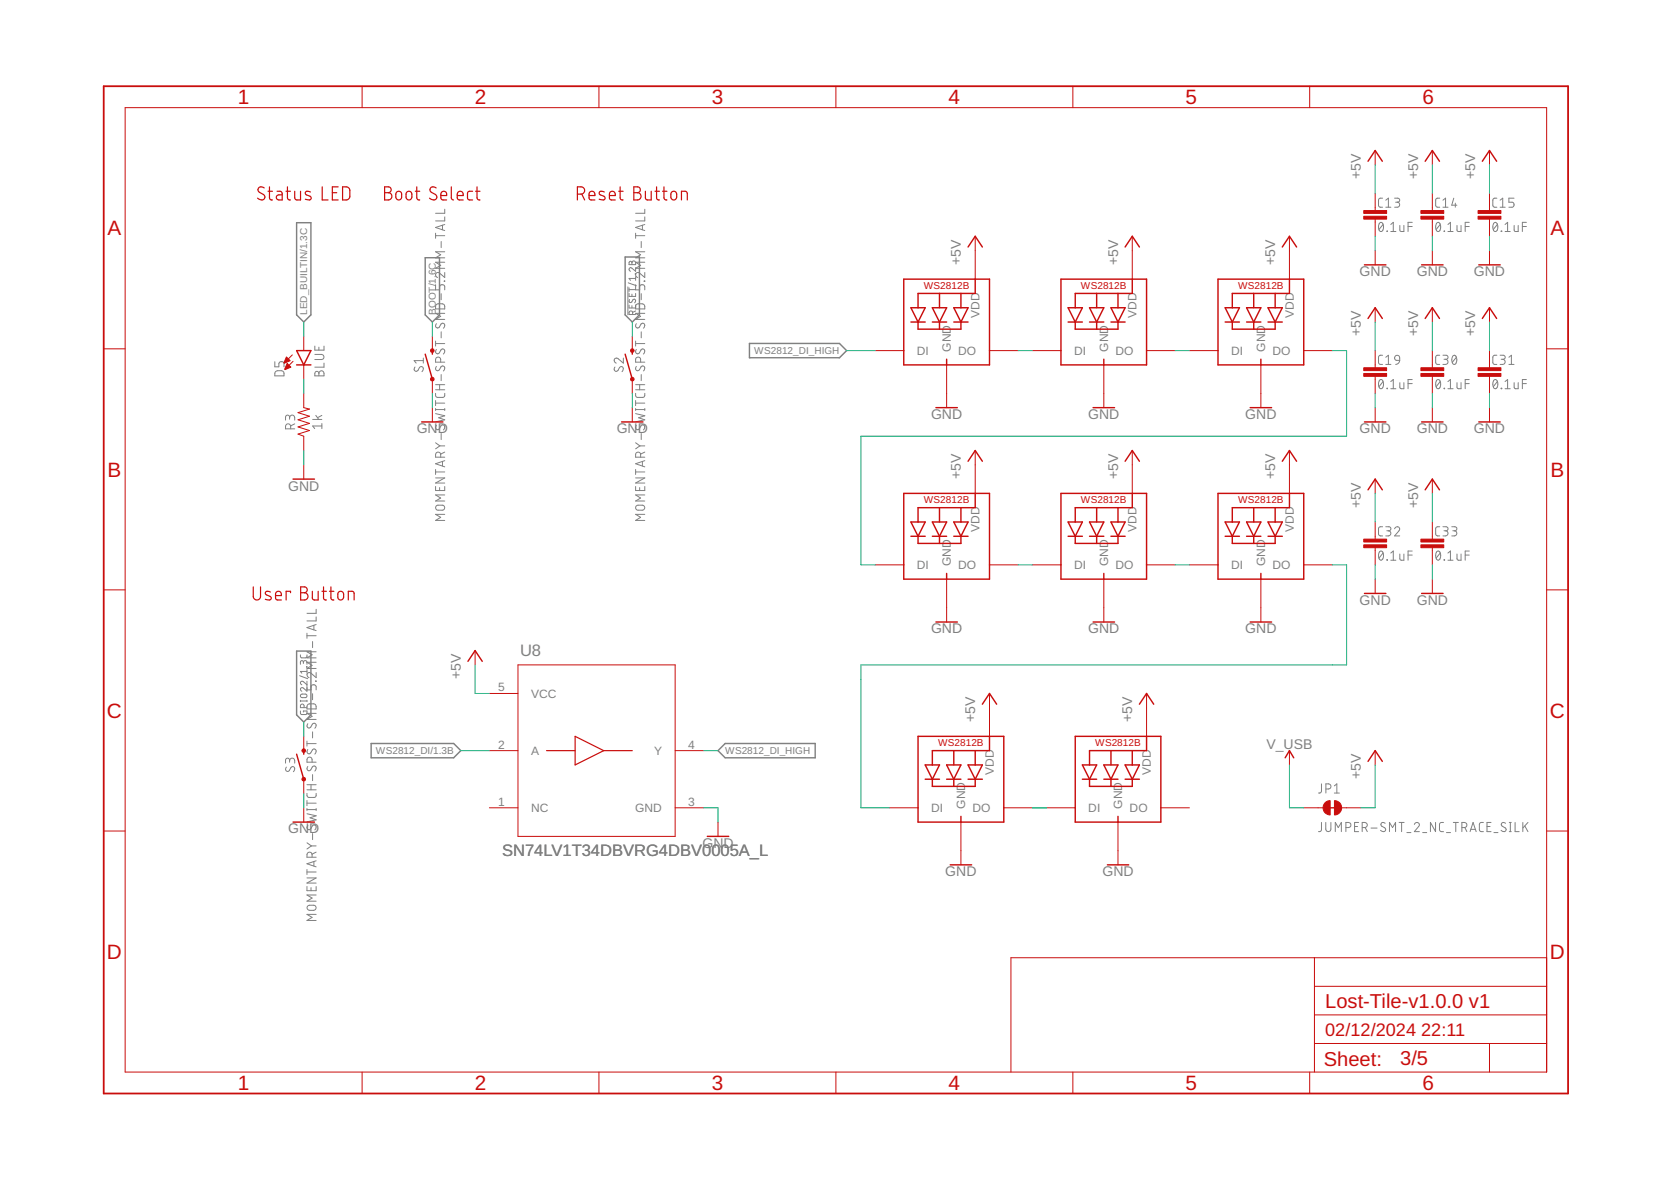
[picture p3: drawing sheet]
<svg xmlns="http://www.w3.org/2000/svg" width="297mm" height="210mm" viewBox="0 0 297 210" stroke-linecap="round" stroke-linejoin="round" font-family="sans-serif">
<g fill="none" stroke="#808080" stroke-width=".18">
<path d="M79.1 38.5v.8h-1.7M79.1 37.2v.7h-1.7M79.1 39.9l-1.7 .5 1.7 .6M114.6 37.2v.7h-1.6M114.6 38.5v.8h-1.6M114.6 39.9l-1.6 .5 1.6 .6M245.2 39.6l.3-.1a.97 .97 0 0 1 0 1.6 1 1 0 0 1-.3-1.5zM245.8 35.2h-.5l-.3 .4 .1 1 .2 .2h.5M245.9 39.9l-.8 .9M246.3 36.8h.9M246.3 35.6l.5-.4v1.6M247.2 39.9l.5-.4v1.6"/>
<path d="M247.9 35.2h.6a.36 .36 0 0 1 .3 .4 .36 .36 0 0 1-.3 .3h-.4M248.4 35.9a.44 .44 0 0 1 .4 .5 .44 .44 0 0 1-.4 .4h-.5M251 39.5h-.7v1.6M255.4 39.6l.3-.1a.97 .97 0 0 1 0 1.6 1 1 0 0 1-.3-1.5zM255.9 35.2h-.5l-.2 .4v1l.2 .2h.5M256 39.9l-.7 .9M256.5 36.8h.9M256.5 35.6l.5-.4v1.6M257.4 39.9l.4-.4v1.6M258.4 35.2l-.3 1.3h.9M258.7 36.1v.7M261.2 39.5h-.7v1.6"/>
<path d="M265.6 39.6l.2-.1a.97 .97 0 0 1 0 1.6 1 1 0 0 1-.2-1.5zM266.1 35.2h-.5l-.2 .4v1l.2 .2h.5M266.2 39.9l-.7 .9M266.7 36.8h.9M266.7 35.6l.4-.4v1.6M267.5 39.9l.5-.4v1.6M269.1 35.2h-.9v.7h.6a.45 .45 0 0 1 .3 .5 .45 .45 0 0 1-.3 .4h-.6M271.3 39.5h-.7v1.6M77.4 50.6v.9h.7v-.5a.46 .46 0 0 1 .5-.4 .46 .46 0 0 1 .5 .4v.5M77.4 41.9h1.7M77.4 41.4v1M77.6 54.1a1.49 1.49 0 0 1 1.2-.1l.2 .3 .1 .6h-1.7z"/>
<path d="M77.6 57.5l-.1 .2a.38 .38 0 0 0 .1 .5 .38 .38 0 0 0 .5-.1l.3-.5a.41 .41 0 0 1 .6 0 .41 .41 0 0 1 0 .6l-.2 .1M78.4 42.9v1.1M78.4 52.2v1.1M78.4 59v1M78.7 40v.9M79 49.9l.1 .1zM79.1 48.4v.9l-1-.7a.44 .44 0 0 0-.6 .1 .44 .44 0 0 0 .3 .6M79.1 55.7h-1.7l.9 .5-.9 .6h1.7M79.1 46.6h-1.7l.9 .6-.9 .5h1.7M79.1 44.7h-1.7l.9 .6-.9 .5h1.7M111.6 51v5M111.7 50.3l1.4 .5"/>
<path d="M111.8 52.2v.5h1.2v-.5M111.8 51.2v.6M111.8 54.2v.5h1.2M111.8 51.5h1.2M111.9 53.2l-.1 .4 .3 .2 .2-.1 .2-.4a.32 .32 0 0 1 .5 .1 .32 .32 0 0 1-.2 .4M111.9 46.5l.2-.1 .2 .3 .2-.3h.2l.2 .2 .1 .4h-1.2zM112.3 46.7v.3M112.3 52.3v.4M112.3 54.3v.4M112.5 55.9l-.1-.6h-.5l-.1 .6h1.2M112.9 48.7h.1zM113 54.2v.7h1.6l-.1-.8-1.1-.1a.43 .43 0 0 0-.4 .4"/>
<path d="M113 50.6v.9h.7v-.5a.46 .46 0 0 1 .5-.4 .46 .46 0 0 1 .4 .4v.5M113 47.6v.6l-.7-.5a.32 .32 0 0 0-.5 .1 .32 .32 0 0 0 .3 .4M113 41.4v1M113 49.2v.6M113 41.9h1.6M113 55.3l-.5 .2M113 49.5h-1.2l.3 .3M113.1 57.5a.41 .41 0 0 0-.1 .6 .41 .41 0 0 0 .7 0l.2-.5a.41 .41 0 0 1 .7 0 .41 .41 0 0 1-.1 .6l-.1 .1M114 42.9v1.1M114 52.2v1.1M114 59v1M114.2 40v.9"/>
<path d="M114.5 49.9l.1 .1zM114.6 48.4v.9l-.9-.7a.44 .44 0 0 0-.7 .1 .44 .44 0 0 0 .3 .6M114.6 55.7h-1.6l.9 .5-.9 .6h1.6M114.6 46.6h-1.6l.9 .6-.9 .5h1.6M114.6 44.7h-1.6l.9 .6-.9 .5h1.6M246.5 41.1h.1zM247.2 41.1h.9M248.8 40.1l.1 .9 .2 .1h.5v-1M250.3 40.3h.7M256.7 41.1h.1zM257.4 41.1h.9M259 40.1v.9l.2 .1h.5v-1"/>
<path d="M260.5 40.3h.7M266.8 41.1h.2zM267.5 41.1h1M269.2 40.1v.9l.2 .1h.5v-1M270.6 40.3h.7M48.9 64.3v.9h.7v-.6a.47 .47 0 0 1 .4-.3 .47 .47 0 0 1 .5 .3v.6M49 66a1.3 1.3 0 0 1 1.2-.1l.3 .3v.6h-1.6zM51.5 74.2a.46 .46 0 0 1 .4-.4 .46 .46 0 0 1 .5 .4v.5M51.5 74.5v-.4a.36 .36 0 0 0-.4-.3 .36 .36 0 0 0-.3 .3v.6M51.7 76.2v-.4a.46 .46 0 0 0-.5-.5 .46 .46 0 0 0-.4 .5v.4h1.6M52.4 75.3l-.7 .4M55.6 74.5h1.6"/>
<path d="M56 63h1.1a.46 .46 0 0 1 .5 .4 .46 .46 0 0 1-.5 .5h-1.1M56 61.5v.7h1.6v-.7M56.1 66.1l.4-.1 .2 .4a.46 .46 0 0 1 .4-.5 .46 .46 0 0 1 .5 .5v.4h-1.6zM56.1 73.8l.6 .7M56.7 61.7v.5M56.7 66.4v.4M57.2 75.7h-1.6l.3 .5M57.2 75.3v.9M57.2 73.8l-.7 .4M57.6 64.5v.8h-1.6M73.8 65.2l-.1 .2a.38 .38 0 0 0 .1 .5 .38 .38 0 0 0 .5-.1l.3-.5a.41 .41 0 0 1 .6 0 .41 .41 0 0 1-.1 .6l-.1 .2M75.2 64.1h-1.6l.4 .4"/>
<path d="M75.2 63.6v.9M77.4 69.9v.5l.4 .2h1l.2-.2 .1-.5M77.4 72.8h1.7M77.4 71.6h1.7M77.4 69.3h1.7M77.4 68.4h1.7M77.4 61.1h1.7M77.4 60.6v.9M77.4 71.2v.9M77.4 72.6v.4M77.4 78.7l.8 .5M77.4 73.5l1.7 .4-1.1 .4 1.1 .3-1.7 .4"/>
<path d="M77.6 75.6l-.2 .5 .4 .3 .2-.1 .4-.6a.41 .41 0 0 1 .6-.1 .41 .41 0 0 1 0 .7l-.2 .1M77.6 65.1l-.1 .2a.38 .38 0 0 0 .1 .5 .38 .38 0 0 0 .5-.1l.3-.5a.41 .41 0 0 1 .6 0 .41 .41 0 0 1 0 .6l-.2 .1M77.6 62.1l-.2 .6 .4 .2 .2-.1 .4-.6a.38 .38 0 0 1 .5-.1 .38 .38 0 0 1 .1 .5l-.2 .3M78.1 68.4v.9M78.2 79.2h.9M78.2 79.2l-.8 .6M78.3 64.4v-.5a.46 .46 0 0 0-.4-.4 .46 .46 0 0 0-.5 .4v.5h1.7M78.4 66.6v1M78.4 77v1.1M79.1 72.6v.4M109.3 65.2a.41 .41 0 0 0-.1 .6 .41 .41 0 0 0 .7 0l.2-.5a.41 .41 0 0 1 .6 0 .41 .41 0 0 1 0 .6l-.1 .2M110.8 63.6v.9l-.9-.7a.44 .44 0 0 0-.7 .1 .44 .44 0 0 0 .3 .6"/>
<path d="M113 69.9v.5l.3 .2h1.1l.2-.2v-.5M113 60.6v.9M113 71.2v.9M113 72.6v.4M113 78.7l.7 .5M113 73.5l1.6 .4-1.1 .4 1.1 .3-1.6 .4M113 72.8h1.6M113 71.6h1.6M113 69.3h1.6M113 68.4h1.6M113 61.1h1.6M113.1 75.6a.41 .41 0 0 0-.1 .6 .41 .41 0 0 0 .6 .1l.3-.6a.41 .41 0 0 1 .7-.1 .41 .41 0 0 1-.1 .7l-.1 .1"/>
<path d="M113.1 65.1a.41 .41 0 0 0-.1 .6 .41 .41 0 0 0 .7 0l.2-.5a.41 .41 0 0 1 .7 0 .41 .41 0 0 1-.1 .6l-.1 .1M113.1 62.1l-.1 .6 .3 .2 .3-.1 .4-.7a.42 .42 0 0 1 .6 .1 .42 .42 0 0 1-.1 .6l-.1 .1M113.7 68.4v.9M113.7 79.2l-.7 .6M113.7 79.2h.9M113.9 64.4v-.5a.44 .44 0 0 0-.5-.4 .44 .44 0 0 0-.4 .4v.5h1.6M114 66.6v1M114 77v1.1M114.6 72.6v.4M245.2 67.6l.3-.1a.97 .97 0 0 1 0 1.6 1.02 1.02 0 0 1-.3-1.5zM245.8 63.1l-.5 .1-.3 .3 .1 1 .2 .2 .5 .1M245.9 67.8l-.8 .9"/>
<path d="M246.3 63.5l.5-.4v1.7M246.3 64.8h.9M246.5 69l.1 .1zM247.2 67.8l.5-.3v1.6M247.2 69.1h.9M248.1 63.3l.3-.2a.44 .44 0 0 1 .4 .5v.5l-.7-.1-.2-.3zM248.8 64.1a.74 .74 0 0 1-.7 .7M248.8 68l.1 .9 .2 .2h.5v-1.1M250.3 68.2h.7M251 67.5h-.7v1.6M255.4 67.6l.3-.1a.97 .97 0 0 1 0 1.6 1.02 1.02 0 0 1-.3-1.5zM255.9 63.1l-.5 .1-.2 .3v1l.2 .2 .5 .1"/>
<path d="M256 67.8l-.7 .9M256.5 63.1h.5a.36 .36 0 0 1 .4 .4 .36 .36 0 0 1-.4 .4h-.3M256.7 69l.1 .1zM257 63.9a.46 .46 0 0 1 .4 .4 .46 .46 0 0 1-.4 .5h-.5M257.4 67.8l.4-.3v1.6M257.4 69.1h.9M258.3 63.2l.2-.1a.97 .97 0 0 1 0 1.7 1.02 1.02 0 0 1-.2-1.6zM258.9 63.5l-.8 .9M259 68v.9l.2 .2h.5v-1.1M260.5 68.2h.7M261.2 67.5h-.7v1.6M265.6 67.6l.2-.1a.97 .97 0 0 1 0 1.6 1.02 1.02 0 0 1-.2-1.5z"/>
<path d="M266.1 63.1l-.5 .1-.2 .3v1l.2 .2 .5 .1M266.2 67.8l-.7 .9M266.7 63.1h.5a.36 .36 0 0 1 .4 .4 .36 .36 0 0 1-.4 .4h-.4M266.8 69l.2 .1zM267.1 63.9a.46 .46 0 0 1 .5 .4 .46 .46 0 0 1-.5 .5h-.4M267.5 67.8l.5-.3v1.6M267.5 69.1h1M268.2 64.8h.9M268.2 63.5l.5-.4v1.7M269.2 68v.9l.2 .2h.5v-1.1M270.6 68.2h.7M271.3 67.5h-.7v1.6"/>
<path d="M77.4 86.5v.7h1.7v-.7M77.4 84.9h1.7l-1.7 1h1.7M77.4 83.9h1.7M77.4 83.4v.9M77.6 89.9l1-.1a.44 .44 0 0 1 .5 .4 .44 .44 0 0 1-.5 .5h-.7a.45 .45 0 0 1-.4-.3 .45 .45 0 0 1 .1-.5zM78.1 86.7v.5M78.3 81.3v-.5a.46 .46 0 0 0-.4-.5 .46 .46 0 0 0-.5 .5v.5h1.7M78.7 82v.8M79.1 91.4h-1.7l.9 .5-.9 .6h1.7M79.1 88h-1.7l.9 .5-.9 .5h1.7M79.1 81.9l-1.7 .5 1.7 .6M79.1 80.3l-.8 .4"/>
<path d="M113 86.5v.7h1.6v-.7M113 83.4v.9M113 84.9h1.6l-1.6 1h1.6M113 83.9h1.6M113.1 89.9l1.1-.1a.44 .44 0 0 1 .4 .4 .44 .44 0 0 1-.4 .5h-.8a.44 .44 0 0 1-.4-.3 .44 .44 0 0 1 .1-.5zM113.7 86.7v.5M113.9 81.3v-.5a.44 .44 0 0 0-.5-.5 .44 .44 0 0 0-.4 .5v.5h1.6M114.2 82v.8M114.6 91.4h-1.6l.9 .5-.9 .6h1.6M114.6 88h-1.6l.9 .5-.9 .5h1.6M114.6 81.9l-1.6 .5 1.6 .6M114.6 80.3l-.7 .4"/>
<path d="M245.2 98l.3-.1a.97 .97 0 0 1 0 1.7 1.03 1.03 0 0 1-.3-1.6zM245.8 93.6h-.5l-.3 .4 .1 1 .2 .2h.5M245.9 98.3l-.8 .9M246.3 93.6h.6a.36 .36 0 0 1 .3 .4 .36 .36 0 0 1-.3 .3h-.4M246.5 99.5l.1 .1zM246.8 94.3a.46 .46 0 0 1 .4 .5 .46 .46 0 0 1-.4 .4h-.5M247.2 98.3l.5-.4v1.7M247.2 99.6h.9M247.9 94a.45 .45 0 0 1 .6-.4 .45 .45 0 0 1 .2 .7l-.8 .9h.9M248.8 98.5l.1 .9 .2 .2h.5v-1.1M250.3 98.7h.7M251 97.9h-.7v1.7"/>
<path d="M255.4 98l.3-.1a.97 .97 0 0 1 0 1.7 1.03 1.03 0 0 1-.3-1.6zM255.9 93.6h-.5l-.2 .4v1l.2 .2h.5M256 98.3l-.7 .9M256.5 93.6h.5a.36 .36 0 0 1 .4 .4 .36 .36 0 0 1-.4 .3h-.3M256.7 99.5l.1 .1zM257 94.3a.46 .46 0 0 1 .4 .5 .46 .46 0 0 1-.4 .4h-.5M257.4 98.3l.4-.4v1.7M257.4 99.6h.9M258.1 93.6h.5a.36 .36 0 0 1 .4 .4 .36 .36 0 0 1-.4 .3h-.3M258.5 94.3a.46 .46 0 0 1 .5 .5 .46 .46 0 0 1-.5 .4h-.4M259 98.5v.9l.2 .2h.5v-1.1M260.5 98.7h.7"/>
<path d="M261.2 97.9h-.7v1.7M53.4 116.4v.4l.3 .1h.7l.2-.5M53.9 117.7l.3-.3 .3 .1 .1 .2M53.9 117.9v-.3l-.3-.2-.2 .2v.5M54.5 118.5l.1 .1zM54.6 112.5v1M54.6 117.7v.4M54.6 119v.7M54.6 117.7l.9 .6-.9 .5h1.6M54.6 117.7h1.6M54.6 113h1.6M54.6 119.3h-1.2l.3 .4"/>
<path d="M55.6 114v1.1M55.8 111.1v.9M56.2 119.5v.9l-.9-.7a.45 .45 0 0 0-.7 .1 .45 .45 0 0 0 .3 .6M56.2 108.3v.7h-1.6M56.2 109.6v.8h-1.6M56.2 115.8h-1.6l.9 .6-.9 .5h1.6M56.2 111l-1.6 .5 1.6 .6M50.9 136.3l-.1 .5 .1 .2 .2 .1 .3-.1 .3-.6a.38 .38 0 0 1 .5-.1 .38 .38 0 0 1 .2 .5l-.2 .4M51.5 135.2a.46 .46 0 0 1 .4-.5 .46 .46 0 0 1 .5 .5v.4M51.5 135.5v-.4a.36 .36 0 0 0-.4-.4 .36 .36 0 0 0-.3 .4v.5M53.3 120.1l1.4 .5M53.4 126.4l.1 .6 1-.1 .1-.5h-.7v.2"/>
<path d="M53.4 124.5v.2M53.4 124.6h1.2M53.5 123.5l.9-.1 .2 .3-.2 .3h-.8l-.2-.3zM53.7 121.7a.32 .32 0 0 1-.3-.5 .32 .32 0 0 1 .5 0l.7 .5M54.1 125.8l-.2-.6h-.4l-.1 .6h1.2M54.6 122.6h.7v-.5a.46 .46 0 0 1 .4-.4 .46 .46 0 0 1 .5 .4v.5M54.6 121.1v1.8l-.7-.6a.32 .32 0 0 0-.5 .1 .32 .32 0 0 0 .3 .5M54.6 124.5v.2M54.6 131.7v.9M54.6 139.5h1.6M54.6 132.2h1.6M54.7 136.2l-.1 .2a.38 .38 0 0 0 .1 .5 .38 .38 0 0 0 .5-.1l.3-.5a.41 .41 0 0 1 .6 0 .41 .41 0 0 1 0 .6l-.1 .2"/>
<path d="M54.7 133.2l-.1 .2a.37 .37 0 0 0 .1 .5 .37 .37 0 0 0 .5-.1l.3-.5a.38 .38 0 0 1 .5-.1 .38 .38 0 0 1 .2 .5l-.2 .3M54.7 128.6l-.1 .2a.38 .38 0 0 0 .1 .5 .38 .38 0 0 0 .5-.1l.3-.5a.41 .41 0 0 1 .6 0 .41 .41 0 0 1 0 .6l-.1 .1M54.7 125.2l.1-.1a1.49 1.49 0 0 1 1.3 .1l.1 .8h-1.6zM55.3 139.5v.9M55.5 135.5v-.5a.46 .46 0 0 0-.5-.4 .46 .46 0 0 0-.4 .4v.5h1.6M55.6 123.3v1.1M55.6 130.1v1M55.6 137.7v1M56.1 121l.1 .1zM56.2 126.8h-1.6l.9 .5-.9 .6h1.6M234.9 139.3v1.4l-.2 .2h-.3M237.2 139.7l.4-.4v1.6"/>
<path d="M54.6 141v.5l.3 .2h1.1l.2-.2v-.5M54.6 157.6v.7h1.6v-.7M54.6 142.3v.9M54.6 143.7v.4M54.6 154.5v.9M54.6 156h1.6l-1.6 1h1.6M54.6 155h1.6M54.6 149.8l.8 .5M54.6 144.6l1.6 .4-1.1 .4 1.1 .3-1.6 .4M54.6 143.9h1.6M54.6 142.7h1.6M54.6 140.4h1.6"/>
<path d="M54.7 146.7l-.1 .2a.38 .38 0 0 0 .1 .5 .38 .38 0 0 0 .5-.1l.3-.5a.41 .41 0 0 1 .6-.1 .41 .41 0 0 1 0 .7l-.1 .1M55.3 157.8v.5M55.4 150.3l-.8 .6M55.4 150.3h.8M55.5 152.4v-.5a.46 .46 0 0 0-.5-.5 .46 .46 0 0 0-.4 .5v.5h1.6M55.6 148.1v1.1M55.8 153.1v.8M56.2 159.1h-1.6l.9 .5-.9 .6h1.6M56.2 143.7v.4M56.2 153l-1.6 .5 1.6 .6M56.2 151.4l-.7 .4M234.9 146.2v1.4l-.2 .2h-.3"/>
<path d="M235.7 146.2v1.2a.46 .46 0 0 0 .4 .4 .46 .46 0 0 0 .5-.4v-1.2M235.7 140.2h.5a.46 .46 0 0 0 .4-.4 .46 .46 0 0 0-.4-.5h-.5v1.6M237.2 140.9h.9M237.4 147.8v-1.6l.5 .9 .5-.9v1.6M239.2 147.1h.5a.46 .46 0 0 0 .4-.5 .46 .46 0 0 0-.4-.4h-.5v1.6M240.8 146.9h.5M241.5 146.2h-.7v1.6h.7M242.1 147.1h.5a.46 .46 0 0 0 .5-.5 .46 .46 0 0 0-.5-.4h-.5v1.6M242.7 147.1l.4 .7M243.7 147.2h1.1M246.2 146.3l-.2-.1a.38 .38 0 0 0-.5 .1 .38 .38 0 0 0 .1 .6l.5 .2a.41 .41 0 0 1 .1 .6 .41 .41 0 0 1-.6 0l-.2-.1M247 147.8v-1.6l.5 .9 .6-.9v1.6"/>
<path d="M248.7 146.2h.9M249.2 146.2v1.6M250.1 148h.7M251.4 146.5a.44 .44 0 0 1 .6-.3 .44 .44 0 0 1 .2 .7l-.8 .9h.9M252.9 148h.7M255.2 146.2v1.6l-.9-1.6v1.6M256.6 146.2h-.5l-.2 .3v1.1l.2 .2h.5M257.1 148h.8M258.3 146.2h.9M258.8 146.2v1.6M259.9 147.1h.4a.46 .46 0 0 0 .5-.5 .46 .46 0 0 0-.5-.4h-.4v1.6M260.4 147.1l.4 .7"/>
<path d="M261.3 147.8l.6-1.6 .5 1.6M261.5 147.4h.8M263.7 146.2h-.5l-.2 .3v1.1l.2 .2h.5M264.3 146.9h.6M265 146.2h-.7v1.6h.7M265.6 148h.7M267.6 146.3l-.5-.1-.2 .3 .1 .3 .5 .3a.4 .4 0 0 1 .1 .6 .4 .4 0 0 1-.6 0l-.2-.1M268.3 147.8h.3M268.3 146.2h.3M268.5 146.2v1.6M269.3 146.2v1.6h.7M270.7 146.2v1.6"/>
<path d="M271.1 146.8l.5 1M271.6 146.2l-.9 1M54.7 161l.1-.1a1.49 1.49 0 0 1 1.3 .1l.1 .3-.1 .3a1.33 1.33 0 0 1-1.3 .2l-.1-.2a.41 .41 0 0 1 0-.6zM56.2 162.5h-1.6l.9 .5-.9 .6h1.6"/>
</g>
<path d="M52.7 39.6h2.6v16.4l-1.3 1.2-1.3-1.2zM75.6 45.8h2.5v10.2l-1.2 1.2-1.3-1.2zM111.1 45.7h2.6v10.3l-1.3 1.2-1.3-1.2zM133.2 61h16l1.3 1.3-1.3 1.3h-16zM52.7 115.7h2.6v11.4l-1.3 1.2-1.3-1.2zM66 132.1h14.6l1.3 1.3-1.3 1.3h-14.6zM127.6 133.4l1.3-1.3h16v2.6h-16z" fill="none" stroke="#808080" stroke-width=".25"/>
<g fill="none" stroke="#c90d0c" stroke-width=".21">
<path d="M47 33.4a.58 .58 0 0 0-.9-.1 .58 .58 0 0 0 0 .9l.7 .4a.58 .58 0 0 1 .1 .8 .58 .58 0 0 1-.9 0l-.2-.2M47.6 34h.8M47.9 33.2v2l.1 .2 .4 .1M49.3 34h.6l.3 .4v1.1h-.6a.46 .46 0 0 1-.5-.4 .46 .46 0 0 1 .5-.5h.6M50.8 34h.8M51.1 33.2v2l.1 .2 .4 .1M52.4 34v1.2l.1 .2 .3 .1h.6v-1.5M55.2 34.1a.62 .62 0 0 0-.9 .1v.3a1.23 1.23 0 0 1 1 .6l-.1 .3a.82 .82 0 0 1-.9 0M57.3 33.2v2.3h1M59.1 34.2h.8M60.1 33.2h-1v2.3h1M60.9 33.2h.8l.5 .5v1.4l-.5 .4h-.8z"/>
<path d="M68.4 33.2h.6a.52 .52 0 0 1 .5 .5 .52 .52 0 0 1-.5 .5 .65 .65 0 0 1 .7 .7 .65 .65 0 0 1-.7 .6h-.6zM68.4 34.2h.6M70.5 34.2l.5-.2a.47 .47 0 0 1 .4 .5v.5a.52 .52 0 0 1-.5 .5 .52 .52 0 0 1-.5-.5zM72.3 34.2l.5-.2a.92 .92 0 0 1 .2 1.5h-.4l-.4-.3v-.7zM73.8 34h.8M74.1 33.2v2l.2 .3h.3M77.5 33.4a.58 .58 0 0 0-.9-.1 .58 .58 0 0 0 .1 .9l.7 .4a.59 .59 0 0 1 .1 .8 .59 .59 0 0 1-.9 0l-.3-.2M78.4 34.8h1a.54 .54 0 0 0-.4-.8 .54 .54 0 0 0-.6 .5l.1 .9 .9 .1M80.2 33.2v2l.1 .2 .3 .1M81.3 34.8h1a.55 .55 0 0 0-.3-.8 .55 .55 0 0 0-.7 .5l.1 .9 .9 .1M84 34h-.7l-.2 .4 .1 1 .8 .1M84.5 34h.8"/>
<path d="M84.8 33.2v2l.1 .2 .4 .1M102.6 34.5h.7a.65 .65 0 0 0 .6-.6 .65 .65 0 0 0-.6-.7h-.7v2.3M103.4 34.5l.5 1M104.7 34.8h1a.54 .54 0 0 0-.3-.8 .54 .54 0 0 0-.7 .5l.1 .9 .9 .1M107.4 34.1a.61 .61 0 0 0-.9 .1l.1 .3a1.23 1.23 0 0 1 .9 .6 .32 .32 0 0 1-.3 .4l-.7-.1M108.3 34.8h1.1a.54 .54 0 0 0-.4-.8 .54 .54 0 0 0-.7 .5l.1 .9 1 .1M110 34h.8M110.2 33.2l.1 2.1 .2 .2h.3M112.7 33.2h.6a.52 .52 0 0 1 .5 .5 .52 .52 0 0 1-.5 .5 .65 .65 0 0 1 .7 .7 .65 .65 0 0 1-.7 .6h-.6zM112.7 34.2h.6M114.7 34v1.2l.1 .2 .3 .1h.7v-1.5M116.4 34h.8"/>
<path d="M116.7 33.2v2.1l.2 .2h.3M117.8 34h.8M118 33.2v2l.2 .2 .4 .1M119.4 34.2l.5-.2a.92 .92 0 0 1 .1 1.5h-.3l-.4-.3v-.7zM121.1 35.5v-1.5l.9 .1 .2 .3v1.1M45 104.3v1.7a.65 .65 0 0 0 .7 .6 .65 .65 0 0 0 .6-.6v-1.7M48.1 105.2a.61 .61 0 0 0-.9 .1v.3l.8 .4a.33 .33 0 0 1 .2 .4 .33 .33 0 0 1-.3 .2l-.7-.1M49 105.9h1a.54 .54 0 0 0-.3-.8 .54 .54 0 0 0-.7 .5l.1 .9 .9 .1M51.6 105.3v-.2h-.7v1.5M53.4 104.3h.7a.52 .52 0 0 1 .5 .5 .52 .52 0 0 1-.5 .5 .65 .65 0 0 1 .7 .7 .65 .65 0 0 1-.7 .6h-.7zM53.4 105.3h.7M55.5 105.1v1.3l.4 .2h.7v-1.5"/>
<path d="M57.2 105.1h.8M57.5 104.3v2.1l.2 .2h.3M58.6 105.1h.8M58.8 104.3v2.1l.3 .2h.3M60.2 105.3l.3-.2 .5 .2 .1 .8a.52 .52 0 0 1-.5 .5 .52 .52 0 0 1-.6-.5zM61.9 106.6v-1.5l.9 .1 .1 1.4M97.2 133.4h5M102.2 130.9l5.1 2.5-5.1 2.6zM107.3 133.4h5.1"/>
</g>
<g fill="none" stroke="#c90d0c" stroke-width=".18">
<path d="M22.2 19.1h252.7v171.4h-252.7zM64.4 15.3v3.8M106.5 15.3v3.8M148.6 15.3v3.8M190.7 15.3v3.8M232.8 15.3v3.8M244.5 26.8v2.5M244.5 34.4v3M244.5 38.9v3.1M254.6 26.8v2.5M254.6 34.4v3M254.6 38.9v3.1"/>
<path d="M264.8 26.8v2.5M264.8 34.4v3M264.8 38.9v3.1M54 59.8v2.5M76.9 59.8v2.5M112.4 59.8v2.5M173.4 42v7.6M201.3 42v7.6M229.2 42v7.6M244.5 44.5v2.6M244.5 54.7v2.5M254.6 44.5v2.6"/>
<path d="M254.6 54.7v2.5M264.8 44.5v2.6M264.8 54.7v2.5M18.4 62h3.8M52 63.1l-1.4 1.4M52.1 64.2l-1.4 1.4M54 64.9v2.5M54 69.9v2.6l1 .2-2 .6 2 .7-2 .6 2 .6-2 .7 2 .6-2 .7 1 .3v2.6M76.9 67.4v2.5M76.9 72.5v2.5M112.4 67.4v2.5M112.4 72.5v2.5"/>
<path d="M155.6 62.3h5.1M168.3 64.9v7.6M175.9 62.3h5.1M183.5 62.3h5.1M196.2 64.9v7.6M203.8 62.3h5.1M211.4 62.3h5.1M224.1 64.9v7.6M231.8 62.3h5M244.5 62.3v3.1M244.5 66.9v3M244.5 72.5v2.5"/>
<path d="M254.6 62.3v3.1M254.6 66.9v3M254.6 72.5v2.5M264.8 62.3v3.1M264.8 66.9v3M264.8 72.5v2.5M274.9 62h3.8M54 82.6v2.6M173.4 80.1v7.6M201.3 80.1v7.6M229.2 80.1v7.6M244.5 85.2v2.5"/>
<path d="M244.5 92.8v3M244.5 97.3v3.1M254.6 85.2v2.5M254.6 92.8v3M254.6 97.3v3.1M18.4 104.8h3.8M84.5 115.6v2.6M92.1 118.2h27.9v30.5h-27.9zM155.6 100.4h5.1M168.3 102.9v7.7M175.9 100.4h5.1M183.5 100.4h5.1"/>
<path d="M196.2 102.9v7.7M203.8 100.4h5.1M211.4 100.4h5.1M224.1 102.9v7.7M231.8 100.4h5M244.5 102.9v2.6M254.6 102.9v2.6M274.9 104.8h3.8M54 130.9v2.5M54 138.5v2.5M87 133.4h5.1M87 123.3h5.1"/>
<path d="M120 133.4h5.1M175.9 123.3v7.6M203.8 123.3v7.6M229.2 133.4v2.6M244.5 133.4v2.6M18.4 147.7h3.8M54 143.6v2.5M87 143.6h5.1M120 143.6h5.1M127.6 146.1v2.6M158.1 143.6h5.1M170.8 146.1v7.6"/>
<path d="M178.4 143.6h5.1M186.1 143.6h5M198.7 146.1v7.6M206.4 143.6h5M231.8 143.6h3.4M238.5 143.6h3.4M274.9 147.7h3.8M233.7 170.2v20.3M233.7 175.3h41.2M274.9 170.2h-95.2v20.3M64.4 190.5v3.9M106.5 190.5v3.9"/>
<path d="M148.6 190.5v3.9M190.7 190.5v3.9M232.8 190.5v3.9M233.7 185.5h41.2M233.7 180.4h41.2M264.8 185.5v5"/>
</g>
<path d="M18.4 15.3h260.3v179.1h-260.3z" fill="none" stroke="#c90d0c" stroke-width=".32"/>
<g fill="none" stroke="#c90d0c" stroke-width=".25">
<path d="M243.2 28.7l1.3-1.9 1.2 1.9M253.3 28.7l1.3-1.9 1.3 1.9M263.5 28.7l1.3-1.9 1.2 1.9M160.7 49.6h15.2v15.3h-15.2zM161.9 54.7h2.6l-1.3 2.5zM161.9 57.2h2.6M163.2 57.2v1.3h7.6v-1.3M165.7 54.7h2.6l-1.3 2.5zM165.7 57.2h2.6M167 52.2v2.5M167 57.2v1.3M169.5 54.7h2.6l-1.3 2.5z"/>
<path d="M169.5 57.2h2.6M170.8 52.2v2.5M172.1 43.9l1.3-1.9 1.2 1.9M173.4 49.6v2.6h-10.2v2.5M188.6 49.6h15.2v15.3h-15.2zM189.9 54.7h2.5l-1.3 2.5zM189.9 57.2h2.5M191.1 57.2v1.3h7.6v-1.3M193.7 54.7h2.5l-1.3 2.5zM193.7 57.2h2.5M194.9 52.2v2.5M194.9 57.2v1.3"/>
<path d="M197.5 54.7h2.5l-1.3 2.5zM197.5 57.2h2.5M198.7 52.2v2.5M200 43.9l1.3-1.9 1.2 1.9M201.3 49.6v2.6h-10.2v2.5M216.5 49.6h15.3v15.3h-15.3zM217.8 54.7h2.5l-1.2 2.5zM217.8 57.2h2.5M219.1 57.2v1.3h7.6v-1.3M221.6 54.7h2.5l-1.2 2.5zM221.6 57.2h2.5M222.9 52.2v2.5"/>
<path d="M222.9 57.2v1.3M225.4 54.7h2.5l-1.2 2.5zM225.4 57.2h2.5M226.7 52.2v2.5M227.9 43.9l1.3-1.9 1.3 1.9M229.2 49.6v2.6h-10.1v2.5M242.5 47.1h3.9M243.2 56.6l1.3-1.9 1.2 1.9M252.7 47.1h3.8M253.3 56.6l1.3-1.9 1.3 1.9M262.9 47.1h3.8M263.5 56.6l1.3-1.9 1.2 1.9"/>
<path d="M52.7 62.3h2.6l-1.3 2.6zM52.7 64.9h2.6M75 75h3.7M75.6 62.9l1.3 4.5M76.9 62.3v.6M110.5 75h3.8M111.1 62.9l1.3 4.5M112.4 62.3v.6M166.4 72.5h3.8M168.3 63.8v1.1M194.3 72.5h3.8M196.2 63.8v1.1"/>
<path d="M222.2 72.5h3.8M224.1 63.8v1.1M242.5 75h3.9M252.7 75h3.8M262.9 75h3.8M52.1 85.2h3.8M160.7 87.7h15.2v15.2h-15.2zM161.9 92.8h2.6l-1.3 2.5zM161.9 95.3h2.6M163.2 95.3v1.3h7.6v-1.3M165.7 92.8h2.6l-1.3 2.5zM165.7 95.3h2.6"/>
<path d="M167 90.2v2.6M167 95.3v1.3M169.5 92.8h2.6l-1.3 2.5zM169.5 95.3h2.6M170.8 90.2v2.6M172.1 82l1.3-1.9 1.2 1.9M173.4 87.7v2.5h-10.2v2.6M188.6 87.7h15.2v15.2h-15.2zM189.9 92.8h2.5l-1.3 2.5zM189.9 95.3h2.5M191.1 95.3v1.3h7.6v-1.3M193.7 92.8h2.5l-1.3 2.5z"/>
<path d="M193.7 95.3h2.5M194.9 90.2v2.6M194.9 95.3v1.3M197.5 92.8h2.5l-1.3 2.5zM197.5 95.3h2.5M198.7 90.2v2.6M200 82l1.3-1.9 1.2 1.9M201.3 87.7v2.5h-10.2v2.6M216.5 87.7h15.3v15.2h-15.3zM217.8 92.8h2.5l-1.2 2.5zM217.8 95.3h2.5M219.1 95.3v1.3h7.6v-1.3"/>
<path d="M221.6 92.8h2.5l-1.2 2.5zM221.6 95.3h2.5M222.9 90.2v2.6M222.9 95.3v1.3M225.4 92.8h2.5l-1.2 2.5zM225.4 95.3h2.5M226.7 90.2v2.6M227.9 82l1.3-1.9 1.3 1.9M229.2 87.7v2.5h-10.1v2.6M243.2 87.1l1.3-1.9 1.2 1.9M253.3 87.1l1.3-1.9 1.3 1.9M83.2 117.5l1.3-1.9 1.2 1.9"/>
<path d="M166.4 110.6h3.8M168.3 101.9v1M194.3 110.6h3.8M196.2 101.9v1M222.2 110.6h3.8M224.1 101.9v1M242.5 105.5h3.9M252.7 105.5h3.8M52.7 134l1.3 4.5M54 133.4v.6M163.2 130.9h15.2v15.2h-15.2zM164.5 136h2.5l-1.3 2.5z"/>
<path d="M164.5 138.5h2.5M165.7 138.5v1.3h7.7v-1.3M168.3 136h2.5l-1.3 2.5zM168.3 138.5h2.5M169.5 133.4v2.6M169.5 138.5v1.3M172.1 136h2.5l-1.2 2.5zM172.1 138.5h2.5M173.4 133.4v2.6M174.6 125.2l1.3-1.9 1.3 1.9M175.9 130.9v2.5h-10.2v2.6M191.1 130.9h15.3v15.2h-15.3z"/>
<path d="M192.4 136h2.5l-1.2 2.5zM192.4 138.5h2.5M193.7 138.5v1.3h7.6v-1.3M196.2 136h2.5l-1.2 2.5zM196.2 138.5h2.5M197.5 133.4v2.6M197.5 138.5v1.3M200 136h2.5l-1.2 2.5zM200 138.5h2.5M201.3 133.4v2.6M202.5 125.2l1.3-1.9 1.3 1.9M203.8 130.9v2.5h-10.1v2.6"/>
<path d="M228.5 134.7l.7-1.3 .8 1.3M243.2 135.3l1.3-1.9 1.2 1.9M52.1 146.1h3.8M125.7 148.7h3.8M168.9 153.7h3.8M170.8 145.1v1M196.8 153.7h3.8M198.7 145.1v1M236.1 143.6h1.7"/>
</g>
<g fill="#c90d0c" stroke="#c90d0c" stroke-width=".18">
<path d="M50.9 63.4l.7 .7-1.1 .5v-.1z" fill-rule="evenodd"/>
<path d="M51 64.6l.7 .7-1 .4-.1-.1z" fill-rule="evenodd"/>
<path d="M76.6 67.2l.3-.1 .2 .1v.4h-.5z" fill-rule="evenodd"/>
<path d="M76.6 62.1l.3-.1 .2 .1v.4h-.5z" fill-rule="evenodd"/>
<path d="M237.2 142.3a1.23 1.23 0 0 1 1.3 1.3h-1.3z" fill-rule="evenodd"/>
<path d="M237.2 143.6h1.3a1.26 1.26 0 0 1-1.3 1.2z" fill-rule="evenodd"/>
<path d="M235.5 142.7l.5-.3 .5-.1v2.5a1.27 1.27 0 0 1-1.2-.7 1.27 1.27 0 0 1 .2-1.4z" fill-rule="evenodd"/>
<circle cx="112.4" cy="67.4" r=".33"/>
<circle cx="112.4" cy="62.3" r=".33"/>
<circle cx="54" cy="138.5" r=".33"/>
<circle cx="54" cy="133.4" r=".33"/>
</g>
<g fill="#c90d0c" stroke="#c90d0c" stroke-width=".18">
<path d="M242.4 38.4h4.1v.5h-4.1z"/>
<path d="M242.4 37.4h4.1v.5h-4.1z"/>
<path d="M252.6 38.4h4v.5h-4z"/>
<path d="M252.6 37.4h4v.5h-4z"/>
<path d="M262.7 38.4h4.1v.5h-4.1z"/>
<path d="M262.7 37.4h4.1v.5h-4.1z"/>
<path d="M242.4 66.4h4.1v.5h-4.1z"/>
<path d="M242.4 65.4h4.1v.5h-4.1z"/>
<path d="M252.6 66.4h4v.5h-4z"/>
<path d="M252.6 65.4h4v.5h-4z"/>
<path d="M262.7 66.4h4.1v.5h-4.1z"/>
<path d="M262.7 65.4h4.1v.5h-4.1z"/>
<path d="M242.4 96.8h4.1v.5h-4.1z"/>
<path d="M242.4 95.8h4.1v.5h-4.1z"/>
<path d="M252.6 96.8h4v.5h-4z"/>
<path d="M252.6 95.8h4v.5h-4z"/>
</g>
<g fill="none" stroke="#0dab76" stroke-width=".18">
<path d="M244.5 29.3v5.1M254.6 29.3v5.1M264.8 29.3v5.1M54 57.2v2.6M76.9 57.2v2.6M112.4 57.2v2.6M244.5 42v2.5M244.5 57.2v5.1M254.6 42v2.5M254.6 57.2v5.1M264.8 42v2.5M264.8 57.2v5.1"/>
<path d="M54 67.4v2.5M76.9 69.9v2.6M112.4 69.9v2.6M150.5 62.3h5.1M181 62.3h2.5M208.9 62.3h2.5M236.8 62.3h2.6v15.2h-86.4v22.9h2.6M244.5 69.9v2.6M254.6 69.9v2.6M264.8 69.9v2.6M54 80.1v2.5M244.5 87.7v5.1"/>
<path d="M254.6 87.7v5.1M84.5 118.2v5.1h2.5M181 100.4h2.5M208.9 100.4h2.5M236.8 100.4h2.6v17.8h-86.4v25.4h5.1M244.5 100.4v2.5M254.6 100.4v2.5M54 128.3v2.6M81.9 133.4h5.1M125.1 133.4h2.5M229.2 136v7.6h2.6M244.5 136v7.6h-2.6"/>
<path d="M54 141v2.6M125.1 143.6h2.5v2.5M183.5 143.6h2.6"/>
</g>
<g font-size="3.7" fill="#c90d0c">
<text x="42.3" y="18.5">1</text>
<text x="84.4" y="18.5">2</text>
<text x="126.5" y="18.5">3</text>
<text x="168.6" y="18.5">4</text>
<text x="210.7" y="18.5">5</text>
<text x="252.9" y="18.5">6</text>
<text x="19.1" y="41.9">A</text>
<text x="275.6" y="41.9">A</text>
<text x="19.1" y="84.7">B</text>
<text x="275.6" y="84.7">B</text>
<text x="19" y="127.6">C</text>
<text x="275.5" y="127.6">C</text>
<text x="19" y="170.4">D</text>
<text x="275.5" y="170.4">D</text>
<text x="42.3" y="193.7">1</text>
<text x="84.4" y="193.7">2</text>
<text x="126.5" y="193.7">3</text>
<text x="168.6" y="193.7">4</text>
<text x="210.7" y="193.7">5</text>
<text x="252.9" y="193.7">6</text>
</g>
<g font-size="3.6" fill="#c90d0c">
<text x="235.6" y="179.1">Lost-Tile-v1.0.0 v1</text>
<text x="235.3" y="189.4">Sheet:</text>
<text x="248.9" y="189.3">3/5</text>
</g>
<g font-size="3.2" fill="#c90d0c">
<text x="235.6" y="184.2">02/12/2024</text>
<text x="252.6" y="184.2">22:11</text>
</g>
<g font-size="2.9" fill="#808080">
<text x="92.4" y="116.7">U8</text>
<text x="89.3" y="152.2">SN74LV1T34DBVRG4DBV0005A_L</text>
</g>
<g font-size="2.5" fill="#808080">
<text x="241.9" y="31.8" transform="rotate(-90 241.9 31.8)">+5V</text>
<text x="252.1" y="31.8" transform="rotate(-90 252.1 31.8)">+5V</text>
<text x="262.2" y="31.8" transform="rotate(-90 262.2 31.8)">+5V</text>
<text x="170.8" y="47.1" transform="rotate(-90 170.8 47.1)">+5V</text>
<text x="198.7" y="47.1" transform="rotate(-90 198.7 47.1)">+5V</text>
<text x="226.7" y="47.1" transform="rotate(-90 226.7 47.1)">+5V</text>
<text x="241.7" y="49.1">GND</text>
<text x="251.8" y="49.1">GND</text>
<text x="262" y="49.1">GND</text>
<text x="241.9" y="59.8" transform="rotate(-90 241.9 59.8)">+5V</text>
<text x="252.1" y="59.8" transform="rotate(-90 252.1 59.8)">+5V</text>
<text x="262.2" y="59.8" transform="rotate(-90 262.2 59.8)">+5V</text>
<text x="74.1" y="77">GND</text>
<text x="109.6" y="77">GND</text>
<text x="165.5" y="74.5">GND</text>
<text x="193.4" y="74.5">GND</text>
<text x="221.4" y="74.5">GND</text>
<text x="241.7" y="77">GND</text>
<text x="251.8" y="77">GND</text>
<text x="262" y="77">GND</text>
<text x="51.2" y="87.2">GND</text>
<text x="170.8" y="85.2" transform="rotate(-90 170.8 85.2)">+5V</text>
<text x="198.7" y="85.2" transform="rotate(-90 198.7 85.2)">+5V</text>
<text x="226.7" y="85.2" transform="rotate(-90 226.7 85.2)">+5V</text>
<text x="241.9" y="90.2" transform="rotate(-90 241.9 90.2)">+5V</text>
<text x="252.1" y="90.2" transform="rotate(-90 252.1 90.2)">+5V</text>
<text x="241.7" y="107.5">GND</text>
<text x="251.8" y="107.5">GND</text>
<text x="165.5" y="112.6">GND</text>
<text x="193.4" y="112.6">GND</text>
<text x="221.4" y="112.6">GND</text>
<text x="81.9" y="120.7" transform="rotate(-90 81.9 120.7)">+5V</text>
<text x="173.3" y="128.3" transform="rotate(-90 173.3 128.3)">+5V</text>
<text x="201.3" y="128.3" transform="rotate(-90 201.3 128.3)">+5V</text>
<text x="225.1" y="133.2">V_USB</text>
<text x="241.9" y="138.5" transform="rotate(-90 241.9 138.5)">+5V</text>
<text x="51.2" y="148.1">GND</text>
<text x="124.9" y="150.7">GND</text>
<text x="168" y="155.8">GND</text>
<text x="196" y="155.8">GND</text>
</g>
<g font-size="2.1" fill="#808080">
<text x="174.1" y="56.5" transform="rotate(-90 174.1 56.5)">VDD</text>
<text x="202" y="56.5" transform="rotate(-90 202 56.5)">VDD</text>
<text x="230" y="56.5" transform="rotate(-90 230 56.5)">VDD</text>
<text x="163" y="63.1">DI</text>
<text x="169" y="62.5" transform="rotate(-90 169 62.5)">GND</text>
<text x="170.3" y="63.1">DO</text>
<text x="190.9" y="63.1">DI</text>
<text x="197" y="62.5" transform="rotate(-90 197 62.5)">GND</text>
<text x="198.3" y="63.1">DO</text>
<text x="218.9" y="63.1">DI</text>
<text x="224.9" y="62.5" transform="rotate(-90 224.9 62.5)">GND</text>
<text x="226.2" y="63.1">DO</text>
<text x="174.1" y="94.5" transform="rotate(-90 174.1 94.5)">VDD</text>
<text x="202" y="94.5" transform="rotate(-90 202 94.5)">VDD</text>
<text x="230" y="94.5" transform="rotate(-90 230 94.5)">VDD</text>
<text x="163" y="101.2">DI</text>
<text x="169" y="100.6" transform="rotate(-90 169 100.6)">GND</text>
<text x="170.3" y="101.2">DO</text>
<text x="190.9" y="101.2">DI</text>
<text x="197" y="100.6" transform="rotate(-90 197 100.6)">GND</text>
<text x="198.3" y="101.2">DO</text>
<text x="218.9" y="101.2">DI</text>
<text x="224.9" y="100.6" transform="rotate(-90 224.9 100.6)">GND</text>
<text x="226.2" y="101.2">DO</text>
<text x="88.6" y="122.9">5</text>
<text x="94.4" y="124">VCC</text>
<text x="88.6" y="133.1">2</text>
<text x="94.4" y="134.2">A</text>
<text x="116.3" y="134.2">Y</text>
<text x="122.4" y="133.1">4</text>
<text x="176.7" y="137.7" transform="rotate(-90 176.7 137.7)">VDD</text>
<text x="204.6" y="137.7" transform="rotate(-90 204.6 137.7)">VDD</text>
<text x="88.6" y="143.2">1</text>
<text x="122.4" y="143.2">3</text>
<text x="171.6" y="143.8" transform="rotate(-90 171.6 143.8)">GND</text>
<text x="199.5" y="143.8" transform="rotate(-90 199.5 143.8)">GND</text>
<text x="94.4" y="144.3">NC</text>
<text x="112.9" y="144.3">GND</text>
<text x="165.5" y="144.3">DI</text>
<text x="172.9" y="144.3">DO</text>
<text x="193.5" y="144.3">DI</text>
<text x="200.8" y="144.3">DO</text>
</g>
<g font-size="1.8" fill="#c90d0c">
<text x="164.2" y="51.4">WS2812B</text>
<text x="192.1" y="51.4">WS2812B</text>
<text x="220.1" y="51.4">WS2812B</text>
<text x="164.2" y="89.5">WS2812B</text>
<text x="192.1" y="89.5">WS2812B</text>
<text x="220.1" y="89.5">WS2812B</text>
<text x="166.7" y="132.6">WS2812B</text>
<text x="194.7" y="132.6">WS2812B</text>
</g>
<g font-size="1.8" fill="#808080">
<text x="54.6" y="56" transform="rotate(-90 54.6 56)">LED_BUILTIN/1.3C</text>
<text x="77.5" y="56" transform="rotate(-90 77.5 56)">BOOT/1.6C</text>
<text x="134.1" y="62.9">WS2812_DI_HIGH</text>
<text x="66.8" y="134">WS2812_DI/1.3B</text>
<text x="128.9" y="134">WS2812_DI_HIGH</text>
</g>
</svg>
